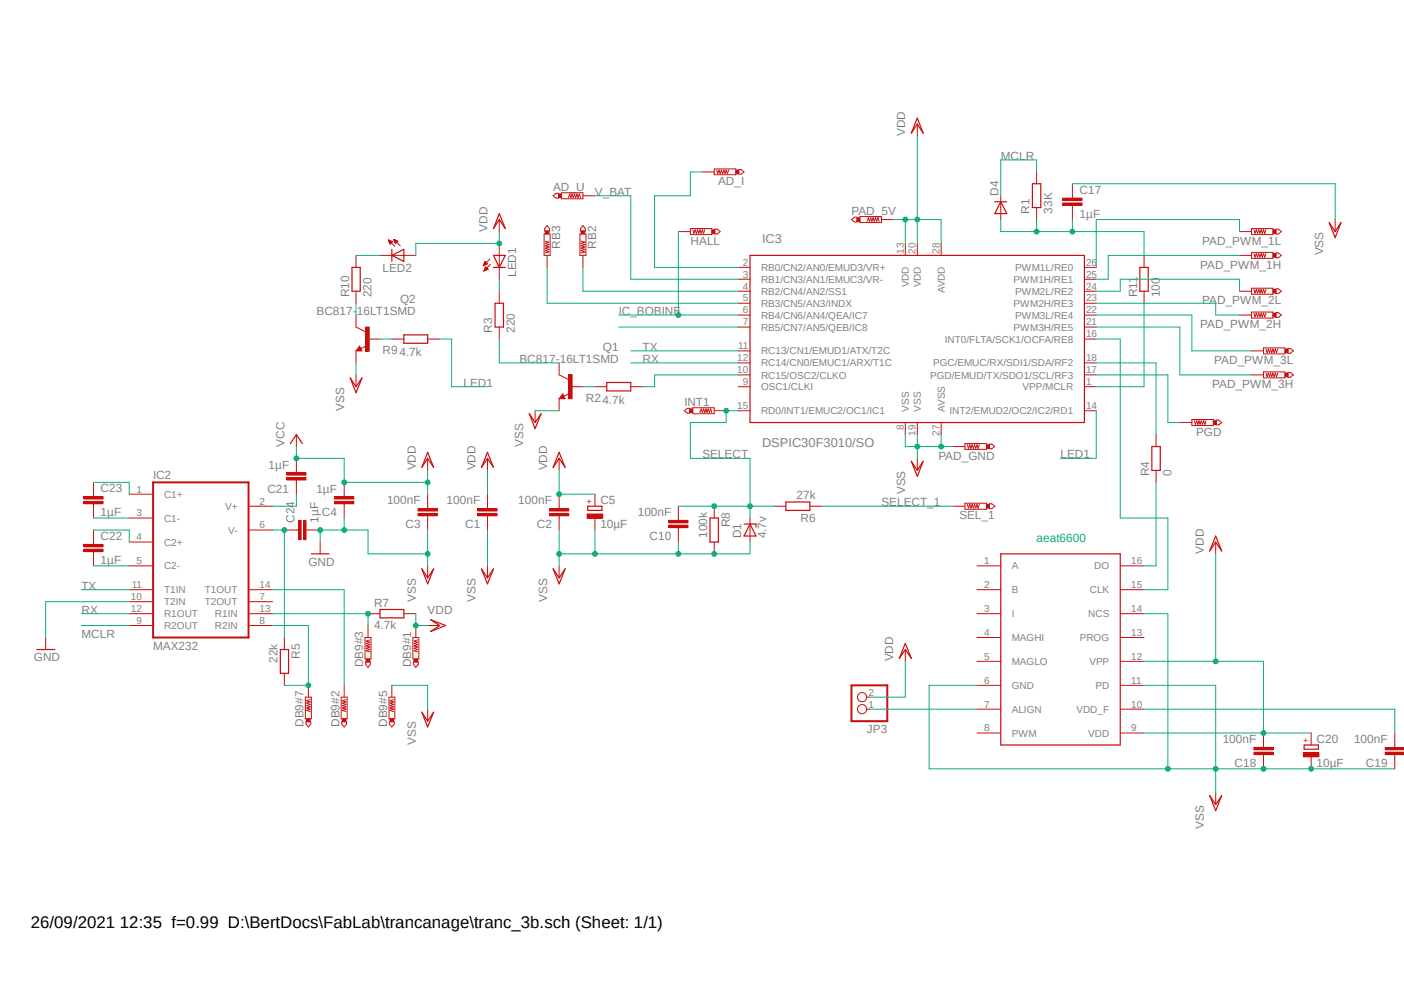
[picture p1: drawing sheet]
<svg xmlns="http://www.w3.org/2000/svg" width="297mm" height="210mm" viewBox="0 0 297 210" stroke-linecap="round" stroke-linejoin="round" font-family="sans-serif">
<path d="M6.5 22.8l290.6 153.1M297.1 22.9l-290.6 153" fill="none" stroke="#fff" stroke-width=".21"/>
<path d="M90.5 95.7l1.2 3.1-1.2-1.9-1.3 1.9zM89.2 120.3l1.3 1.9 1.2-1.9-1.2 3.2z" fill="none" stroke="#c90d0c" stroke-width=".25"/>
<path d="M90.5 96.9v2.6M90.5 107.1v.5M90.5 109.1v.5M90.5 119.7v2.5" fill="none" stroke="#c90d0c" stroke-width=".21"/>
<path d="M88.4 107.6h4.1v.5h-4.1z" fill-rule="evenodd" fill="#c90d0c"/>
<path d="M88.4 107.6h4.1v.5h-4.1z" fill="none" stroke="#c90d0c" stroke-width=".21"/>
<path d="M88.4 108.6h4.1v.5h-4.1z" fill-rule="evenodd" fill="#c90d0c"/>
<g fill="none" stroke="#c90d0c" stroke-width=".21">
<path d="M219.3 36.4v2.5M102.2 56.1h.1M102.3 56h.2M102.3 56h.4M102.4 55.9h.5M102.4 57.3h.1M102.4 55.8h.7M102.4 57.2h.2M102.4 55.7h.6M102.4 55.6h.6M102.4 57.1h.4M102.5 55.5h.3"/>
<path d="M102.5 57h.5M102.5 55.5h.2M102.5 56.9h.7M102.6 55.3h.1M102.6 56.8h.5M102.6 56.7h.4M102.7 56.6h.2M102.7 56.5h.1M103.1 55.8l-.5-.5-.4 .9M103.1 55.8l-.9 .4M103.3 56.9l-.6-.5-.3 .9M103.3 56.9l-.9 .4"/>
<path d="M103.6 54.8l-1.4 1.4M103.8 55.9l-1.4 1.4M105.6 51.5v7.6M219.3 43.9v2.5M282.4 46.4v2.6M105.6 61.6v2.5M105.6 69.2v2.5M103.1 96.9v2.6M113.2 86.9v2.5M88.4 108.6h4.1v.5h-4.1zM90.5 104.5v2.6M90.5 109.6v2.5"/>
<path d="M103.1 107.1v.5M103.1 109.1v.5M103.1 119.7v2.5"/>
</g>
<path d="M218.4 38.9h1.8v5h-1.8zM104.4 54h2.5l-1.3 2.6zM104.4 56.6h2.5M281.2 47.1l1.2 1.9 1.3-1.9-1.3 3.1zM104.7 64.1h1.8v5.1h-1.8zM103.1 95.7l1.3 3.1-1.3-1.9-1.2 1.9zM112 87.5l1.2 1.9 1.3-1.9-1.3 3.1zM101.9 120.3l1.2 1.9 1.3-1.9-1.3 3.2z" fill="none" stroke="#c90d0c" stroke-width=".25"/>
<path d="M101.1 107.6h4.1v.5h-4.1z" fill-rule="evenodd" fill="#c90d0c"/>
<path d="M101.1 107.6h4.1v.5h-4.1z" fill="none" stroke="#c90d0c" stroke-width=".21"/>
<path d="M101.1 108.6h4.1v.5h-4.1z" fill-rule="evenodd" fill="#c90d0c"/>
<path d="M118.3 96.9v2.6M101.1 108.6h4.1v.5h-4.1zM103.1 104.5v2.6M103.1 109.6v2.5M118.3 107.1v.5M118.3 109.1v.5M118.3 119.7v2.5" fill="none" stroke="#c90d0c" stroke-width=".21"/>
<path d="M118.3 95.7l1.2 3.1-1.2-1.9-1.3 1.9zM117 120.3l1.3 1.9 1.2-1.9-1.2 3.2z" fill="none" stroke="#c90d0c" stroke-width=".25"/>
<path d="M116.2 107.6h4.1v.5h-4.1z" fill-rule="evenodd" fill="#c90d0c"/>
<path d="M116.2 107.6h4.1v.5h-4.1z" fill="none" stroke="#c90d0c" stroke-width=".21"/>
<path d="M116.2 108.6h4.1v.5h-4.1z" fill-rule="evenodd" fill="#c90d0c"/>
<path d="M116.2 108.6h4.1v.5h-4.1zM118.3 104.5v2.6M118.3 109.6v2.5M143.5 109.6v.5M143.5 111.6v.5M151.1 107.1v2.5M151.1 114.6v2.5M163.7 107.1h2.5M171.3 107.1h2.5" fill="none" stroke="#c90d0c" stroke-width=".21"/>
<path d="M150.2 109.6h1.8v5h-1.8zM166.2 106.2h5.1v1.7h-5.1z" fill="none" stroke="#c90d0c" stroke-width=".25"/>
<path d="M141.5 110.1h4v.5h-4z" fill-rule="evenodd" fill="#c90d0c"/>
<path d="M141.5 110.1h4v.5h-4z" fill="none" stroke="#c90d0c" stroke-width=".21"/>
<path d="M141.5 111.1h4v.5h-4z" fill-rule="evenodd" fill="#c90d0c"/>
<g fill="none" stroke="#c90d0c" stroke-width=".21">
<path d="M194.1 26.2v2.6M156.2 56.6h2.5M156.2 59.1h2.5M191.5 51.5v2.5M194.1 51.5v2.5M199.1 51.5v2.5M211.7 41.4v5M226.9 41.4v.5M226.9 43.4v.5M229.4 56.6h2.5M229.4 59.1h2.5M156.2 61.6h2.5"/>
<path d="M156.2 64.1h2.5M156.2 66.6h2.5M156.2 69.2h2.5M156.2 74.2h2.5M156.2 76.8h2.5M156.2 79.3h2.5M229.4 61.6h2.5M229.4 64.1h2.5M229.4 66.6h2.5M229.4 69.2h2.5M229.4 76.8h2.5M229.4 79.3h2.5"/>
<path d="M229.4 71.7h2.5M156.2 81.8h2.5M156.2 86.9h2.5M191.5 89.4v2.5M194.1 89.4v2.5M194.1 96.9v2.6M199.1 89.4v2.5M229.4 81.8h2.5M229.4 86.9h2.5M27.3 104.5h5.1M27.3 109.6h5.1M27.3 114.6h5.1"/>
<path d="M27.3 119.7h5.1M52.6 107.1h5.1M52.6 112.1h5.1M141.5 111.1h4v.5h-4zM143.5 107.1v2.5M143.5 112.1v2.5M206.7 119.7h5M237 119.7h5M27.3 124.7h5.1M27.3 127.3h5.1M27.3 129.8h5.1M27.3 132.3h5.1"/>
<path d="M52.6 124.7h5.1M52.6 127.3h5.1M52.6 129.8h5.1M52.6 132.3h5.1M206.7 124.7h5M206.7 129.8h5M206.7 134.8h5M206.7 139.9h5M237 124.7h5M237 129.8h5M237 134.8h5M237 139.9h5"/>
<path d="M206.7 150h5M206.7 144.9h5M206.7 155h5M237 150h5M237 144.9h5M237 155h5"/>
</g>
<path d="M194.1 25l1.2 3.2-1.2-2-1.3 2zM158.7 54h70.7v35.4h-70.7zM210.4 42.7h2.6M211.7 42.7l1.3 2.5h-2.6zM192.8 97.6l1.3 1.9 1.2-1.9-1.2 3.2zM211.7 117.1h25.3v40.5h-25.3z" fill="none" stroke="#c90d0c" stroke-width=".25"/>
<path d="M32.4 102h20.2v32.8h-20.2z" fill="none" stroke="#c90d0c" stroke-width=".42"/>
<path d="M224.8 42.9h4.1v.5h-4.1z" fill-rule="evenodd" fill="#c90d0c"/>
<path d="M224.8 42.9h4.1v.5h-4.1z" fill="none" stroke="#c90d0c" stroke-width=".21"/>
<path d="M224.8 41.9h4.1v.5h-4.1z" fill-rule="evenodd" fill="#c90d0c"/>
<path d="M226.9 38.9v2.5M224.8 41.9h4.1v.5h-4.1zM226.9 43.9v2.5M242 54v2.6M242 61.6v2.5M267.3 157.6v.5M267.3 159.6v.5" fill="none" stroke="#c90d0c" stroke-width=".21"/>
<path d="M241.1 56.6h1.8v5h-1.8z" fill="none" stroke="#c90d0c" stroke-width=".25"/>
<path d="M265.3 158.1h4v.5h-4z" fill-rule="evenodd" fill="#c90d0c"/>
<path d="M265.3 158.1h4v.5h-4z" fill="none" stroke="#c90d0c" stroke-width=".21"/>
<path d="M265.3 159.1h4v.5h-4z" fill-rule="evenodd" fill="#c90d0c"/>
<path d="M265.3 159.1h4v.5h-4zM267.3 155v2.6M295.1 157.6v.5M295.1 159.6v.5M267.3 160.1v2.5" fill="none" stroke="#c90d0c" stroke-width=".21"/>
<path d="M293 158.1h4.1v.5h-4.1z" fill-rule="evenodd" fill="#c90d0c"/>
<path d="M297.1 158.1h-4.1v.5h4.1" fill="none" stroke="#c90d0c" stroke-width=".21"/>
<path d="M293 159.1h4.1v.5h-4.1z" fill-rule="evenodd" fill="#c90d0c"/>
<path d="M295.1 155v2.6M297.1 159.1h-4.1v.5h4.1M295.1 160.1v2.5" fill="none" stroke="#c90d0c" stroke-width=".21"/>
<path d="M275.9 157.6h3v.9h-3z" fill="none" stroke="#c90d0c" stroke-width=".25"/>
<path d="M275.7 159.2h3.3v.9h-3.3z" fill-rule="evenodd" fill="#c90d0c"/>
<g fill="none" stroke="#c90d0c" stroke-width=".21">
<path d="M62.7 99.5v.5M62.7 101.5v.5M257.2 114.6v2.5M191.5 137.4v2.5M183.4 150h.5M183.4 147.4h.5M275.7 159.2h3.3v.9h-3.3zM277.4 155v2.6M257.2 167.7v2.5M277.4 160.1v2.5"/>
<circle cx="182.4" cy="150" r=".98"/>
<circle cx="182.4" cy="147.4" r=".98"/>
</g>
<path d="M257.2 113.4l1.2 3.1-1.2-1.9-1.3 1.9zM191.5 136.1l1.3 3.1-1.3-1.8-1.3 1.8zM255.9 168.3l1.3 1.9 1.2-1.9-1.2 3.1z" fill="none" stroke="#c90d0c" stroke-width=".25"/>
<path d="M180.1 144.9h7.6v7.6h-7.6z" fill="none" stroke="#c90d0c" stroke-width=".42"/>
<path d="M60.7 100h4v.5h-4z" fill-rule="evenodd" fill="#c90d0c"/>
<path d="M60.7 100h4v.5h-4z" fill="none" stroke="#c90d0c" stroke-width=".21"/>
<path d="M60.7 101h4v.5h-4z" fill-rule="evenodd" fill="#c90d0c"/>
<path d="M62.7 96.9v2.6M19.8 114.6v.5M19.8 116.7v.4M60.7 101h4v.5h-4zM62.7 102v2.5" fill="none" stroke="#c90d0c" stroke-width=".21"/>
<path d="M17.7 116.2h4.1v.5h-4.1z" fill-rule="evenodd" fill="#c90d0c"/>
<path d="M17.7 116.2h4.1v.5h-4.1z" fill="none" stroke="#c90d0c" stroke-width=".21"/>
<path d="M17.7 115.1h4.1v.6h-4.1z" fill-rule="evenodd" fill="#c90d0c"/>
<path d="M17.7 115.1h4.1v.6h-4.1zM19.8 104.5v.5M19.8 106.6v.5M19.8 112.1v2.5M19.8 117.1v2.6" fill="none" stroke="#c90d0c" stroke-width=".21"/>
<path d="M17.7 106h4.1v.6h-4.1z" fill-rule="evenodd" fill="#c90d0c"/>
<path d="M17.7 106h4.1v.6h-4.1z" fill="none" stroke="#c90d0c" stroke-width=".21"/>
<path d="M17.7 105h4.1v.5h-4.1z" fill-rule="evenodd" fill="#c90d0c"/>
<path d="M17.7 105h4.1v.5h-4.1zM19.8 102v2.5M19.8 107.1v2.5M62.7 112.1h.5M64.7 112.1h.5" fill="none" stroke="#c90d0c" stroke-width=".21"/>
<path d="M64.2 110.1h.5v4h-.5z" fill-rule="evenodd" fill="#c90d0c"/>
<path d="M64.2 110.1h.5v4h-.5z" fill="none" stroke="#c90d0c" stroke-width=".21"/>
<path d="M63.2 110.1h.5v4h-.5z" fill-rule="evenodd" fill="#c90d0c"/>
<path d="M62.7 91.9v2.5M60.2 112.1h2.5M63.2 110.1h.5v4h-.5zM65.2 112.1h2.5M67.7 114.6v2.5M77.2 134.8h1.3v4.6h-1.3zM77.3 140h1.1v.5l-.5 .6-.6-.6zM78.2 135.3l-.7 .3 .7 .2-.7 .3 .7 .3-.7 .2 .7 .3-.7 .2 .7 .3-.7 .2 .7 .3" fill="none" stroke="#c90d0c" stroke-width=".21"/>
<path d="M61.4 93.8l1.3-1.9 1.3 1.9M65.9 117.1h3.7" fill="none" stroke="#c90d0c" stroke-width=".25"/>
<path d="M77.5 139.4h.7v.6h-.7z" fill-rule="evenodd" fill="#c90d0c"/>
<path d="M77.5 139.4h.7v.6h-.7zM77.9 132.3v2.5M72.2 147.4h1.2v4.6h-1.2zM72.3 152.7h1v.5l-.5 .6-.5-.6zM73.2 148l-.8 .2 .8 .3-.8 .2 .8 .3-.8 .2 .8 .3-.8 .2 .8 .3-.8 .2 .8 .3" fill="none" stroke="#c90d0c" stroke-width=".21"/>
<path d="M72.4 152h.8v.6h-.8z" fill-rule="evenodd" fill="#c90d0c"/>
<path d="M72.4 152h.8v.6h-.8zM72.8 144.9v2.5M82.3 147.4h1.2v4.6h-1.2zM82.4 152.7h1v.5l-.5 .6-.5-.6zM83.3 148l-.8 .2 .8 .3-.8 .2 .8 .3-.8 .2 .8 .3-.8 .2 .8 .3-.8 .2 .8 .3" fill="none" stroke="#c90d0c" stroke-width=".21"/>
<path d="M82.5 152h.8v.6h-.8z" fill-rule="evenodd" fill="#c90d0c"/>
<path d="M64.6 147.4h1.3v4.6h-1.3zM64.7 152.7h1v.5l-.5 .6-.5-.6zM65.6 148l-.7 .2 .7 .3-.7 .2 .7 .3-.7 .2 .7 .3-.7 .2 .7 .3-.7 .2 .7 .3M82.5 152h.8v.6h-.8zM82.9 144.9v2.5" fill="none" stroke="#c90d0c" stroke-width=".21"/>
<path d="M64.9 152h.7v.6h-.7z" fill-rule="evenodd" fill="#c90d0c"/>
<path d="M87.3 134.8h1.3v4.6h-1.3zM87.5 140h1v.5l-.5 .6-.5-.6zM88.3 135.3l-.7 .3 .7 .2-.7 .3 .7 .3-.7 .2 .7 .3-.7 .2 .7 .3-.7 .2 .7 .3M64.9 152h.7v.6h-.7zM65.2 144.9v2.5" fill="none" stroke="#c90d0c" stroke-width=".21"/>
<path d="M87.6 139.4h.7v.6h-.7z" fill-rule="evenodd" fill="#c90d0c"/>
<path d="M151.1 35.7h4.6v1.3h-4.6zM151.6 36l.2 .7 .3-.7 .3 .7 .2-.7 .3 .7 .2-.7 .3 .7 .2-.7 .3 .7 .2-.7M156.3 35.9h.5l.6 .5-.6 .4h-.5zM87.6 139.4h.7v.6h-.7zM88 132.3v2.5M90.5 132.3h2.5M90.5 150v2.5" fill="none" stroke="#c90d0c" stroke-width=".21"/>
<path d="M91.1 131.1l3.2 1.2-3.2 1.3 1.9-1.3zM89.2 150.6l1.3 1.9 1.2-1.9-1.2 3.2z" fill="none" stroke="#c90d0c" stroke-width=".25"/>
<path d="M155.7 36h.6v.7h-.6z" fill-rule="evenodd" fill="#c90d0c"/>
<path d="M148.6 36.4h2.5M155.7 36h.6v.7h-.6zM117 41.4l.6-.5h.6v1h-.6zM118.8 40.8h4.5v1.2h-4.5zM120.3 41.8l.2-.8 .3 .8 .2-.8 .3 .8 .2-.8 .3 .8 .2-.8 .3 .8 .3-.8 .2 .8" fill="none" stroke="#c90d0c" stroke-width=".21"/>
<path d="M118.2 41h.5v.8h-.5z" fill-rule="evenodd" fill="#c90d0c"/>
<path d="M118.2 41h.5v.8h-.5zM123.3 41.4h2.6M204.1 106.4h4.6v1.3h-4.6zM204.6 106.7l.3 .7 .2-.7 .3 .7 .3-.7 .2 .7 .3-.7 .2 .7 .3-.7 .2 .7 .3-.7M209.3 106.6h.5l.6 .5-.6 .5h-.5z" fill="none" stroke="#c90d0c" stroke-width=".21"/>
<path d="M208.7 106.7h.6v.7h-.6z" fill-rule="evenodd" fill="#c90d0c"/>
<path d="M146 48.3h4.6v1.3h-4.6zM146.6 48.6l.2 .8 .3-.8 .2 .8 .3-.8 .2 .8 .3-.8 .2 .8 .3-.8 .2 .8 .3-.8M151.2 48.5h.5l.7 .5-.7 .5h-.5zM201.6 107.1h2.5M208.7 106.7h.6v.7h-.6z" fill="none" stroke="#c90d0c" stroke-width=".21"/>
<path d="M150.6 48.6h.6v.8h-.6z" fill-rule="evenodd" fill="#c90d0c"/>
<path d="M143.5 49h2.5M150.6 48.6h.6v.8h-.6zM204.1 93.8h4.6v1.2h-4.6zM204.6 94.1l.3 .7 .2-.7 .3 .7 .3-.7 .2 .7 .3-.7 .2 .7 .3-.7 .2 .7 .3-.7M209.3 93.9h.5l.6 .5-.6 .5h-.5z" fill="none" stroke="#c90d0c" stroke-width=".21"/>
<path d="M208.7 94.1h.6v.7h-.6z" fill-rule="evenodd" fill="#c90d0c"/>
<path d="M180.1 46.4l.7-.5h.5v1h-.5zM181.9 45.8h4.6v1.3h-4.6zM183.4 46.8l.3-.7 .2 .7 .3-.7 .2 .7 .3-.7 .3 .7 .2-.7 .3 .7 .2-.7 .3 .7M201.6 94.4h2.5M208.7 94.1h.6v.7h-.6z" fill="none" stroke="#c90d0c" stroke-width=".21"/>
<path d="M181.3 46.1h.6v.7h-.6z" fill-rule="evenodd" fill="#c90d0c"/>
<path d="M181.3 46.1h.6v.7h-.6zM186.5 46.4h2.5M264.8 66h4.5v1.3h-4.5zM265.3 66.3l.2 .7 .3-.7 .2 .7 .3-.7 .2 .7 .3-.7 .2 .7 .3-.7 .2 .7 .3-.7M269.9 66.1h.5l.7 .5-.7 .5h-.5z" fill="none" stroke="#c90d0c" stroke-width=".21"/>
<path d="M269.3 66.3h.6v.7h-.6z" fill-rule="evenodd" fill="#c90d0c"/>
<path d="M264.8 53.4h4.5v1.3h-4.5zM265.3 53.6l.2 .8 .3-.8 .2 .8 .3-.8 .2 .8 .3-.8 .2 .8 .3-.8 .2 .8 .3-.8M269.9 53.5h.5l.7 .5-.7 .5h-.5zM262.2 66.6h2.6M269.3 66.3h.6v.7h-.6z" fill="none" stroke="#c90d0c" stroke-width=".21"/>
<path d="M269.3 53.6h.6v.8h-.6z" fill-rule="evenodd" fill="#c90d0c"/>
<path d="M262.2 54h2.6M269.3 53.6h.6v.8h-.6zM72.8 104.5v.5M72.8 106.6v.5M158.7 109.6v5M9.7 134.8v2.6" fill="none" stroke="#c90d0c" stroke-width=".21"/>
<path d="M157.4 110.8h2.5v.7M158.7 110.8l1.2 2.6h-2.5zM7.8 137.4h3.8" fill="none" stroke="#c90d0c" stroke-width=".25"/>
<path d="M70.8 105h4v.5h-4z" fill-rule="evenodd" fill="#c90d0c"/>
<path d="M70.8 105h4v.5h-4z" fill="none" stroke="#c90d0c" stroke-width=".21"/>
<path d="M70.8 106h4v.6h-4z" fill-rule="evenodd" fill="#c90d0c"/>
<path d="M118.3 79.3l2 1M119 83.3l.5 1h-1.2zM120.5 83.2l-1.2 .6M70.8 106h4v.6h-4zM72.8 102v2.5M72.8 107.1v2.5M60.2 134.8v2.6M77.9 129.8h2.5M85.4 129.8h2.6M60.2 142.4v2.5" fill="none" stroke="#c90d0c" stroke-width=".21"/>
<path d="M119 83.8l-.1 .3h.4l-.3-.5-.5 .6h.8M59.3 137.4h1.7v5h-1.7zM80.4 128.9h5v1.8h-5z" fill="none" stroke="#c90d0c" stroke-width=".25"/>
<path d="M120.3 79.2h.7v5.1h-.7z" fill-rule="evenodd" fill="#c90d0c"/>
<path d="M105.6 46.4v2.6M118.3 76.8v2.5M120.3 79.2h.7v5.1h-.7zM118.3 84.3v2.6M120.8 81.8h2.5M125.9 81.8h2.5M133.4 81.8h2.5M244.6 91.9v2.5M244.6 99.5v2.5" fill="none" stroke="#c90d0c" stroke-width=".21"/>
<path d="M105.6 45.2l1.3 3.1-1.3-1.9-1.2 1.9zM128.4 80.9h5v1.8h-5zM243.7 94.4h1.7v5.1h-1.7zM124.3 107.1h3v.8h-3z" fill="none" stroke="#c90d0c" stroke-width=".25"/>
<path d="M124.2 108.7h3.3v.9h-3.3z" fill-rule="evenodd" fill="#c90d0c"/>
<path d="M267.3 78.7h4.5v1.2h-4.5zM267.8 78.9l.3 .8 .2-.8 .3 .8 .2-.8 .2 .8 .3-.8 .2 .8 .3-.8 .2 .8 .3-.8M272.5 78.8h.5l.6 .5-.6 .5h-.5zM124.2 108.7h3.3v.9h-3.3zM125.9 104.5v2.6M125.9 109.6v2.5" fill="none" stroke="#c90d0c" stroke-width=".21"/>
<path d="M271.9 78.9h.6v.8h-.6z" fill-rule="evenodd" fill="#c90d0c"/>
<path d="M264.8 48.3h4.5v1.3h-4.5zM265.3 48.6l.2 .8 .3-.8 .2 .8 .3-.8 .2 .8 .3-.8 .2 .8 .3-.8 .2 .8 .3-.8M269.9 48.5h.5l.7 .5-.7 .5h-.5zM264.8 79.3h2.5M271.9 78.9h.6v.8h-.6z" fill="none" stroke="#c90d0c" stroke-width=".21"/>
<path d="M269.3 48.6h.6v.8h-.6z" fill-rule="evenodd" fill="#c90d0c"/>
<path d="M262.2 49h2.6M269.3 48.6h.6v.8h-.6zM264.8 61h4.5v1.2h-4.5zM265.3 61.2l.2 .8 .3-.8 .2 .8 .3-.8 .2 .8 .3-.8 .2 .8 .3-.8 .2 .8 .3-.8M269.9 61.1h.5l.7 .5-.7 .5h-.5z" fill="none" stroke="#c90d0c" stroke-width=".21"/>
<path d="M269.3 61.2h.6v.8h-.6z" fill-rule="evenodd" fill="#c90d0c"/>
<path d="M262.2 61.6h2.6M267.3 73.6h4.5v1.2h-4.5zM267.8 73.8l.3 .8 .2-.8 .3 .8 .2-.8 .2 .8 .3-.8 .2 .8 .3-.8 .2 .8 .3-.8M269.3 61.2h.6v.8h-.6zM272.5 73.7h.5l.6 .5-.6 .5h-.5z" fill="none" stroke="#c90d0c" stroke-width=".21"/>
<path d="M271.9 73.8h.6v.8h-.6z" fill-rule="evenodd" fill="#c90d0c"/>
<path d="M264.8 74.2h2.5M271.9 73.8h.6v.8h-.6zM252.1 88.7h4.6v1.3h-4.6zM252.6 89l.3 .7 .3-.7 .2 .7 .3-.7 .2 .7 .2-.7 .3 .7 .2-.7 .3 .7 .2-.7M257.3 88.9h.5l.6 .5-.6 .5h-.5z" fill="none" stroke="#c90d0c" stroke-width=".21"/>
<path d="M256.7 89h.6v.7h-.6z" fill-rule="evenodd" fill="#c90d0c"/>
<path d="M144.8 86.9l.6-.5h.5v1h-.5zM146.6 86.2h4.5v1.3h-4.5zM148.1 87.2l.2-.7 .3 .7 .2-.7 .3 .7 .3-.7 .2 .7 .2-.7 .3 .7 .2-.7 .3 .7M249.6 89.4h2.5M256.7 89h.6v.7h-.6z" fill="none" stroke="#c90d0c" stroke-width=".21"/>
<path d="M145.9 86.5h.6v.7h-.6z" fill-rule="evenodd" fill="#c90d0c"/>
<path d="M115.1 49.5h1.3v4.5h-1.3zM115.4 51l.7 .2-.7 .3 .7 .2-.7 .3 .7 .2-.7 .3 .7 .2-.7 .3 .7 .3-.7 .2M115.7 47.7l.5 .6v.6h-1v-.6zM145.9 86.5h.6v.7h-.6zM151.1 86.9h2.5" fill="none" stroke="#c90d0c" stroke-width=".21"/>
<path d="M115.4 48.9h.7v.5h-.7z" fill-rule="evenodd" fill="#c90d0c"/>
<path d="M115.4 48.9h.7v.5h-.7zM115.7 54v2.6M122.7 49.5h1.3v4.5h-1.3zM122.9 51l.8 .2-.8 .3 .8 .2-.8 .3 .8 .2-.8 .3 .8 .2-.8 .3 .8 .3-.8 .2M123.3 47.7l.5 .6v.6h-1v-.6z" fill="none" stroke="#c90d0c" stroke-width=".21"/>
<path d="M122.9 48.9h.8v.5h-.8z" fill-rule="evenodd" fill="#c90d0c"/>
<path d="M122.9 48.9h.8v.5h-.8zM123.3 54v2.6M75.3 69.2l2 1M76.1 73.2l.5 1h-1.3zM77.6 73.1l-1.3 .6M82.9 71.7h2.5M90.5 71.7h2.5" fill="none" stroke="#c90d0c" stroke-width=".21"/>
<path d="M76.1 73.7l-.2 .3h.4l-.2-.6-.5 .7h.7M85.4 70.8h5.1v1.8h-5.1z" fill="none" stroke="#c90d0c" stroke-width=".25"/>
<path d="M77.3 69.2h.8v5.1h-.8z" fill-rule="evenodd" fill="#c90d0c"/>
<g fill="none" stroke="#c90d0c" stroke-width=".21">
<path d="M75.3 54v2.6M80.4 54h7.6M82.2 50.8l1.3 1.3M82.2 50.8h.1M82.2 50.8l.8 .3-.5 .5zM82.2 50.8h.2M82.3 51h.3M82.3 51.1h.7M82.3 51.1h.5M82.3 51.2h.6M82.4 51.3h.4M82.4 51.4h.4"/>
<path d="M82.5 51.5h.2M82.5 51.6h.1M83.3 50.6l1.4 1.4M83.3 50.6l.9 .4M83.3 50.6l.4 .9M83.3 50.7h.1M83.4 50.8h.3M83.4 50.8h.5M83.4 51h.7M83.5 51.1h.6M83.5 51.2h.4M83.5 51.1h.5"/>
<path d="M83.6 51.3h.3M83.6 51.4h.2M83.7 51.5h.1M84.2 51l-.5 .5M75.3 61.6v2.5M75.3 66.6v2.6M75.3 74.2v2.6M75.3 79.3v2.5M77.3 69.2h.8v5.1h-.8zM77.9 71.7h2.5"/>
</g>
<path d="M74.5 56.6h1.7v5h-1.7zM82.9 54l2.5-1.3v2.6zM82.9 52.7v2.6M74.1 79.9l1.2 1.9 1.3-1.9-1.3 3.2z" fill="none" stroke="#c90d0c" stroke-width=".25"/>
<path d="M105.6 59.1v2.5M103.1 99.5v5M118.3 99.5v5h7.6" fill="none" stroke="#0dab76" stroke-width=".21"/>
<circle cx="118.3" cy="104.5" r=".51" fill="#0dab76"/>
<g fill="none" stroke="#0dab76" stroke-width=".21">
<path d="M194.1 28.8v22.7M194.1 46.4h5v5.1"/>
<circle cx="118.3" cy="104.5" r=".51"/>
</g>
<circle cx="194.1" cy="46.4" r=".51" fill="#0dab76"/>
<g fill="none" stroke="#0dab76" stroke-width=".21">
<path d="M189 46.4h5.1M191.5 46.4v5.1"/>
<circle cx="194.1" cy="46.4" r=".51"/>
</g>
<circle cx="191.5" cy="46.4" r=".51" fill="#0dab76"/>
<g fill="none" stroke="#0dab76" stroke-width=".21">
<path d="M257.2 117.1v22.8h-15.2M242 155h35.4"/>
<circle cx="191.5" cy="46.4" r=".51"/>
</g>
<circle cx="267.3" cy="155" r=".51" fill="#0dab76"/>
<g fill="none" stroke="#0dab76" stroke-width=".21">
<path d="M257.2 139.9h10.1v15.1"/>
<circle cx="267.3" cy="155" r=".51"/>
</g>
<circle cx="257.2" cy="139.9" r=".51" fill="#0dab76"/>
<g fill="none" stroke="#0dab76" stroke-width=".21">
<path d="M62.7 94.4v2.5h10.1v5.1M90.5 99.5v5M191.5 139.9v7.5h-7.6"/>
<circle cx="257.2" cy="139.9" r=".51"/>
</g>
<circle cx="62.7" cy="96.9" r=".51" fill="#0dab76"/>
<g fill="none" stroke="#0dab76" stroke-width=".21">
<path d="M72.8 102h17.7"/>
<circle cx="62.7" cy="96.9" r=".51"/>
</g>
<circle cx="90.5" cy="102" r=".51" fill="#0dab76"/>
<circle cx="90.5" cy="102" r=".51" fill="none" stroke="#0dab76" stroke-width=".21"/>
<circle cx="72.8" cy="102" r=".51" fill="#0dab76"/>
<g fill="none" stroke="#0dab76" stroke-width=".21">
<path d="M88 129.8v2.5h2.5"/>
<circle cx="72.8" cy="102" r=".51"/>
</g>
<circle cx="88" cy="132.3" r=".51" fill="#0dab76"/>
<g fill="none" stroke="#0dab76" stroke-width=".21">
<path d="M105.6 49v2.5h-17.6v2.5"/>
<circle cx="88" cy="132.3" r=".51"/>
</g>
<circle cx="105.6" cy="51.5" r=".51" fill="#0dab76"/>
<g fill="none" stroke="#0dab76" stroke-width=".21">
<path d="M226.9 38.9h55.5v7.5M103.1 112.1v7.6M118.3 112.1v7.6M143.5 114.6v2.5h-25.2"/>
<circle cx="105.6" cy="51.5" r=".51"/>
</g>
<circle cx="118.3" cy="117.1" r=".51" fill="#0dab76"/>
<g fill="none" stroke="#0dab76" stroke-width=".21">
<path d="M143.5 117.1h7.6"/>
<circle cx="118.3" cy="117.1" r=".51"/>
</g>
<circle cx="143.5" cy="117.1" r=".51" fill="#0dab76"/>
<g fill="none" stroke="#0dab76" stroke-width=".21">
<path d="M158.7 114.6v2.5h-7.6"/>
<circle cx="143.5" cy="117.1" r=".51"/>
</g>
<circle cx="151.1" cy="117.1" r=".51" fill="#0dab76"/>
<g fill="none" stroke="#0dab76" stroke-width=".21">
<path d="M125.9 112.1v5"/>
<circle cx="151.1" cy="117.1" r=".51"/>
</g>
<circle cx="125.9" cy="117.1" r=".51" fill="#0dab76"/>
<g fill="none" stroke="#0dab76" stroke-width=".21">
<path d="M191.5 91.9v2.5h7.6v-2.5M194.1 94.4v2.5"/>
<circle cx="125.9" cy="117.1" r=".51"/>
</g>
<circle cx="194.1" cy="94.4" r=".51" fill="#0dab76"/>
<g fill="none" stroke="#0dab76" stroke-width=".21">
<path d="M194.1 91.9v2.5M199.1 94.4h2.5"/>
<circle cx="194.1" cy="94.4" r=".51"/>
</g>
<circle cx="199.1" cy="94.4" r=".51" fill="#0dab76"/>
<g fill="none" stroke="#0dab76" stroke-width=".21">
<path d="M206.7 144.9h-10.1v17.7h60.6v5.1M267.3 162.6h27.8"/>
<circle cx="199.1" cy="94.4" r=".51"/>
</g>
<circle cx="277.4" cy="162.6" r=".51" fill="#0dab76"/>
<g fill="none" stroke="#0dab76" stroke-width=".21">
<path d="M257.2 162.6h10.1"/>
<circle cx="277.4" cy="162.6" r=".51"/>
</g>
<circle cx="267.3" cy="162.6" r=".51" fill="#0dab76"/>
<circle cx="267.3" cy="162.6" r=".51" fill="none" stroke="#0dab76" stroke-width=".21"/>
<circle cx="257.2" cy="162.6" r=".51" fill="#0dab76"/>
<g fill="none" stroke="#0dab76" stroke-width=".21">
<path d="M242 129.8h5.1v32.8M242 144.9h15.2v17.7"/>
<circle cx="257.2" cy="162.6" r=".51"/>
</g>
<circle cx="247.1" cy="162.6" r=".51" fill="#0dab76"/>
<g fill="none" stroke="#0dab76" stroke-width=".21">
<path d="M67.7 114.6v-2.5h10.2v5"/>
<circle cx="247.1" cy="162.6" r=".51"/>
</g>
<circle cx="67.7" cy="112.1" r=".51" fill="#0dab76"/>
<g fill="none" stroke="#0dab76" stroke-width=".21">
<path d="M77.9 117.1h12.6M90.5 112.1v7.6"/>
<circle cx="67.7" cy="112.1" r=".51"/>
</g>
<circle cx="90.5" cy="117.1" r=".51" fill="#0dab76"/>
<g fill="none" stroke="#0dab76" stroke-width=".21">
<path d="M72.8 109.6v2.5"/>
<circle cx="90.5" cy="117.1" r=".51"/>
</g>
<circle cx="72.8" cy="112.1" r=".51" fill="#0dab76"/>
<g fill="none" stroke="#0dab76" stroke-width=".21">
<path d="M211.7 46.4v2.6h30.3M226.9 46.4v2.6M75.3 76.8v2.5M113.2 86.9h5.1M27.3 127.3h-17.6v7.5M82.9 144.9h7.6v5.1"/>
<circle cx="72.8" cy="112.1" r=".51"/>
</g>
<circle cx="226.9" cy="49" r=".51" fill="#0dab76"/>
<g fill="none" stroke="#0dab76" stroke-width=".21">
<path d="M219.3 46.4v2.6M242 49v5"/>
<circle cx="226.9" cy="49" r=".51"/>
</g>
<circle cx="219.3" cy="49" r=".51" fill="#0dab76"/>
<g fill="none" stroke="#0dab76" stroke-width=".21">
<path d="M143.5 49v17.6M130.9 66.6h25.3"/>
<circle cx="219.3" cy="49" r=".51"/>
</g>
<circle cx="143.5" cy="66.6" r=".51" fill="#0dab76"/>
<g fill="none" stroke="#0dab76" stroke-width=".21">
<path d="M133.4 74.2h22.8M133.4 76.8h22.8M146 96.9h12.7M143.5 107.1h20.2M17.2 124.7h10.1M17.2 129.8h10.1"/>
<circle cx="143.5" cy="66.6" r=".51"/>
</g>
<circle cx="151.1" cy="107.1" r=".51" fill="#0dab76"/>
<g fill="none" stroke="#0dab76" stroke-width=".21">
<path d="M158.7 107.1v2.5"/>
<circle cx="151.1" cy="107.1" r=".51"/>
</g>
<circle cx="158.7" cy="107.1" r=".51" fill="#0dab76"/>
<g fill="none" stroke="#0dab76" stroke-width=".21">
<path d="M156.2 86.9h-2.6v2.5h-7.6v7.5M158.7 96.9v10.2"/>
<circle cx="158.7" cy="107.1" r=".51"/>
</g>
<circle cx="153.6" cy="86.9" r=".51" fill="#0dab76"/>
<g fill="none" stroke="#0dab76" stroke-width=".21">
<path d="M148.6 36.4h-2.6v5h-7.5v15.2h17.7M219.3 36.4v-2.6h-7.6v7.6M125.9 41.4h7.5v17.7h22.8M19.8 102h7.5v2.5M19.8 112.1h7.5v2.5M19.8 109.6h7.5M19.8 119.7h7.5M57.7 112.1h2.5v22.7M62.7 104.5v2.6h-5M17.2 132.3h10.1M183.9 150h22.8M242 150h53.1v5"/>
<circle cx="153.6" cy="86.9" r=".51"/>
</g>
<circle cx="60.2" cy="112.1" r=".51" fill="#0dab76"/>
<g fill="none" stroke="#0dab76" stroke-width=".21">
<path d="M57.7 129.8h20.2v2.5"/>
<circle cx="60.2" cy="112.1" r=".51"/>
</g>
<circle cx="77.8" cy="129.8" r=".51" fill="#0dab76"/>
<g fill="none" stroke="#0dab76" stroke-width=".21">
<path d="M57.7 124.7h15.1v20.2M57.7 132.3h7.5v12.6h-5"/>
<circle cx="77.8" cy="129.8" r=".51"/>
</g>
<circle cx="65.2" cy="144.9" r=".51" fill="#0dab76"/>
<g fill="none" stroke="#0dab76" stroke-width=".21">
<path d="M75.3 54h5.1M115.7 56.6v7.5h40.5M123.3 56.6v5h32.9M262.2 54h-27.8v5.1h-2.5M262.2 49v-2.6h-30.3v10.2M75.3 64.1v2.5M80.4 71.7h2.5M93 71.7h2.5v10.1h7.6M105.6 71.7v5.1h12.7M130.9 69.2h25.3M156.2 79.3h-17.7v2.5h-2.6M231.9 71.7h5.1v37.9h10.1v15.1h-5.1"/>
<path d="M231.9 61.6h5.1v-2.5h25.2v2.5M231.9 79.3h15.2v10.1h2.5M231.9 76.8h12.7v15.1M231.9 69.2h17.7v10.1h15.2M231.9 66.6h20.2v7.6h12.7M231.9 64.1h25.3v2.5h5M242 64.1v17.7h-10.1M123.3 81.8h2.6M231.9 86.9v10h-7.6M173.8 107.1h27.8M244.6 102v17.7h-2.6"/>
<circle cx="65.2" cy="144.9" r=".51"/>
</g>
<text font-size="3.6" x="6.5" y="196.3">26/09/2021 12:35 f=0.99 D:\BertDocs\FabLab\trancanage\tranc_3b.sch (Sheet: 1/1)</text>
<g font-size="2.7" fill="#808080">
<text x="161.2" y="51.5">IC3</text>
<text x="161.2" y="94.4">DSPIC30F3010/SO</text>
</g>
<g font-size="2.5" fill="#808080">
<text x="191.5" y="28.8" transform="rotate(-90 191.5 28.8)">VDD</text>
<text x="211.7" y="33.8">MCLR</text>
<text x="117" y="40.4">AD_U</text>
<text x="125.9" y="41.4">V_BAT</text>
<text x="151.9" y="39.1">AD_I</text>
<text x="211.2" y="41.4" transform="rotate(-90 211.2 41.4)">D4</text>
<text x="228.4" y="41">C17</text>
<text x="180.1" y="45.4">PAD_5V</text>
<text x="217.8" y="45.2" transform="rotate(-90 217.8 45.2)">R1</text>
<text x="222.6" y="45.2" transform="rotate(-90 222.6 45.2)">33K</text>
<text x="228.4" y="46.1">1µF</text>
<text x="103.1" y="49" transform="rotate(-90 103.1 49)">VDD</text>
<text x="118.5" y="52.6" transform="rotate(-90 118.5 52.6)">RB3</text>
<text x="126.1" y="52.6" transform="rotate(-90 126.1 52.6)">RB2</text>
<text x="146.1" y="51.8">HALL</text>
<text x="254.3" y="51.8">PAD_PWM_1L</text>
<text x="80.9" y="57.6">LED2</text>
<text x="109.2" y="58.6" transform="rotate(-90 109.2 58.6)">LED1</text>
<text x="253.9" y="56.8">PAD_PWM_1H</text>
<text x="279.9" y="54" transform="rotate(-90 279.9 54)">VSS</text>
<text x="73.8" y="62.9" transform="rotate(-90 73.8 62.9)">R10</text>
<text x="78.6" y="62.9" transform="rotate(-90 78.6 62.9)">220</text>
<text x="84.6" y="64.1">Q2</text>
<text x="240.5" y="62.9" transform="rotate(-90 240.5 62.9)">R11</text>
<text x="245.3" y="62.9" transform="rotate(-90 245.3 62.9)">100</text>
<text x="254.3" y="64.4">PAD_PWM_2L</text>
<text x="67" y="66.6">BC817-16LT1SMD</text>
<text x="104.1" y="70.4" transform="rotate(-90 104.1 70.4)">R3</text>
<text x="108.9" y="70.4" transform="rotate(-90 108.9 70.4)">220</text>
<text x="130.9" y="66.6">IC_BOBINE</text>
<text x="253.9" y="69.4">PAD_PWM_2H</text>
<text x="80.9" y="75">R94.7k</text>
<text x="109.9" y="76.8">BC817-16LT1SMD</text>
<text x="127.6" y="74.2">Q1</text>
<text x="135.9" y="74.2">TX</text>
<text x="135.9" y="76.8">RX</text>
<text x="256.9" y="77">PAD_PWM_3L</text>
<text x="98" y="81.8">LED1</text>
<text x="256.5" y="82.1">PAD_PWM_3H</text>
<text x="72.8" y="86.9" transform="rotate(-90 72.8 86.9)">VSS</text>
<text x="123.9" y="85.1">R24.7k</text>
<text x="144.8" y="85.9">INT1</text>
<text x="60.2" y="94.4" transform="rotate(-90 60.2 94.4)">VCC</text>
<text x="110.7" y="94.4" transform="rotate(-90 110.7 94.4)">VSS</text>
<text x="253" y="92.2">PGD</text>
<text x="32.4" y="101.4">IC2</text>
<text x="56.8" y="99.1">1µF</text>
<text x="88" y="99.5" transform="rotate(-90 88 99.5)">VDD</text>
<text x="100.6" y="99.5" transform="rotate(-90 100.6 99.5)">VDD</text>
<text x="115.7" y="99.5" transform="rotate(-90 115.7 99.5)">VDD</text>
<text x="148.6" y="96.9">SELECT</text>
<text x="198.5" y="97.2">PAD_GND</text>
<text x="224.3" y="96.9">LED1</text>
<text x="243.1" y="100.8" transform="rotate(-90 243.1 100.8)">R4</text>
<text x="247.8" y="100.8" transform="rotate(-90 247.8 100.8)">0</text>
<text x="21.3" y="104.1">C23</text>
<text x="56.6" y="104.2">C21</text>
<text x="66.9" y="104.2">1µF</text>
<text x="81.9" y="106.7">100nF</text>
<text x="94.5" y="106.7">100nF</text>
<text x="109.6" y="106.7">100nF</text>
<text x="127" y="106.6">C5</text>
<text x="168.5" y="105.5">27k</text>
<text x="186.5" y="107.1">SELECT_1</text>
<text x="191.5" y="104.5" transform="rotate(-90 191.5 104.5)">VSS</text>
<text x="21.3" y="109.2">1µF</text>
<text x="62.3" y="110.6" transform="rotate(-90 62.3 110.6)">C24</text>
<text x="67.4" y="110.6" transform="rotate(-90 67.4 110.6)">1µF</text>
<text x="68.1" y="109.2">C4</text>
<text x="85.8" y="111.7">C3</text>
<text x="98.4" y="111.7">C1</text>
<text x="113.5" y="111.7">C2</text>
<text x="127" y="111.6">10µF</text>
<text x="134.9" y="109.2">100nF</text>
<text x="149.6" y="113.8" transform="rotate(-90 149.6 113.8)">100k</text>
<text x="154.4" y="111.6" transform="rotate(-90 154.4 111.6)">R8</text>
<text x="156.8" y="113.9" transform="rotate(-90 156.8 113.9)">D1</text>
<text x="162.1" y="113.9" transform="rotate(-90 162.1 113.9)">4.7v</text>
<text x="169.3" y="110.3">R6</text>
<text x="202.9" y="109.9">SEL_1</text>
<text x="21.3" y="119.3">1µF</text>
<text x="21.3" y="114.3">C22</text>
<text x="65.2" y="119.7">GND</text>
<text x="137.4" y="114.3">C10</text>
<text x="254.6" y="117.1" transform="rotate(-90 254.6 117.1)">VDD</text>
<text x="17.2" y="124.7">TX</text>
<text x="17.2" y="129.8">RX</text>
<text x="79.1" y="128.3">R7</text>
<text x="88" y="127.3" transform="rotate(-90 88 127.3)">VSS</text>
<text x="90.5" y="129.8">VDD</text>
<text x="100.6" y="127.3" transform="rotate(-90 100.6 127.3)">VSS</text>
<text x="115.7" y="127.3" transform="rotate(-90 115.7 127.3)">VSS</text>
<text x="17.2" y="134.8">MCLR</text>
<text x="32.4" y="137.4">MAX232</text>
<text x="79.1" y="133.1">4.7k</text>
<text x="7.2" y="139.9">GND</text>
<text x="58.7" y="140.2" transform="rotate(-90 58.7 140.2)">22k</text>
<text x="63.5" y="139.3" transform="rotate(-90 63.5 139.3)">R5</text>
<text x="76.8" y="141.1" transform="rotate(-90 76.8 141.1)">DB9#3</text>
<text x="87" y="141.1" transform="rotate(-90 87 141.1)">DB9#1</text>
<text x="189" y="139.9" transform="rotate(-90 189 139.9)">VDD</text>
<text x="64.2" y="153.8" transform="rotate(-90 64.2 153.8)">DB9#7</text>
<text x="71.8" y="153.8" transform="rotate(-90 71.8 153.8)">DB9#2</text>
<text x="81.9" y="153.8" transform="rotate(-90 81.9 153.8)">DB9#5</text>
<text x="183.4" y="154.9">JP3</text>
<text x="88" y="157.6" transform="rotate(-90 88 157.6)">VSS</text>
<text x="258.7" y="157.2">100nF</text>
<text x="278.5" y="157.1">C20</text>
<text x="286.4" y="157.2">100nF</text>
<text x="261.2" y="162.3">C18</text>
<text x="278.5" y="162.1">10µF</text>
<text x="288.9" y="162.3">C19</text>
<text x="254.6" y="175.3" transform="rotate(-90 254.6 175.3)">VSS</text>
</g>
<text font-size="2.5" fill="#0dab76" x="219.3" y="114.6">aeat6600</text>
<g font-size="2.1" fill="#808080">
<text x="191.2" y="53.7" transform="rotate(-90 191.2 53.7)">13</text>
<text x="193.7" y="53.7" transform="rotate(-90 193.7 53.7)">20</text>
<text x="198.8" y="53.7" transform="rotate(-90 198.8 53.7)">28</text>
<text x="157.1" y="56.2">2</text>
<text x="157.1" y="58.7">3</text>
<text x="161" y="57.3">RB0/CN2/AN0/EMUD3/VR+</text>
<text x="161" y="59.8">RB1/CN3/AN1/EMUC3/VR-</text>
<text x="214.4" y="59.9">PWM1H/RE1</text>
<text x="214.8" y="57.3">PWM1L/RE0</text>
<text x="229.7" y="56.2">26</text>
<text x="229.7" y="58.7">25</text>
<text x="157.1" y="61.3">4</text>
<text x="157.1" y="63.8">5</text>
<text x="161" y="62.4">RB2/CN4/AN2/SS1</text>
<text x="161" y="64.9">RB3/CN5/AN3/INDX</text>
<text x="192.3" y="60.8" transform="rotate(-90 192.3 60.8)">VDD</text>
<text x="194.8" y="60.8" transform="rotate(-90 194.8 60.8)">VDD</text>
<text x="199.9" y="62" transform="rotate(-90 199.9 62)">AVDD</text>
<text x="214.4" y="64.9">PWM2H/RE3</text>
<text x="214.8" y="62.4">PWM2L/RE2</text>
<text x="229.7" y="61.3">24</text>
<text x="229.7" y="63.8">23</text>
<text x="157.1" y="66.3">6</text>
<text x="157.1" y="68.8">7</text>
<text x="161" y="67.4">RB4/CN6/AN4/QEA/IC7</text>
<text x="161" y="69.9">RB5/CN7/AN5/QEB/IC8</text>
<text x="214.4" y="69.9">PWM3H/RE5</text>
<text x="214.8" y="67.4">PWM3L/RE4</text>
<text x="229.7" y="66.3">22</text>
<text x="229.7" y="68.8">21</text>
<text x="229.7" y="71.3">16</text>
<text x="156" y="76.4">12</text>
<text x="156.1" y="73.9">11</text>
<text x="161" y="75">RC13/CN1/EMUD1/ATX/T2C</text>
<text x="161" y="77.5">RC14/CN0/EMUC1/ARX/T1C</text>
<text x="197.4" y="77.5">PGC/EMUC/RX/SDI1/SDA/RF2</text>
<text x="199.9" y="72.5">INT0/FLTA/SCK1/OCFA/RE8</text>
<text x="229.7" y="76.4">18</text>
<text x="156" y="78.9">10</text>
<text x="157.1" y="81.4">9</text>
<text x="161" y="80.1">RC15/OSC2/CLKO</text>
<text x="161" y="82.5">OSC1/CLKI</text>
<text x="196.8" y="80.1">PGD/EMUD/TX/SDO1/SCL/RF3</text>
<text x="216.3" y="82.5">VPP/MCLR</text>
<text x="229.7" y="78.9">17</text>
<text x="229.7" y="81.4">1</text>
<text x="156" y="86.5">15</text>
<text x="161" y="87.6">RD0/INT1/EMUC2/OC1/IC1</text>
<text x="192.3" y="87" transform="rotate(-90 192.3 87)">VSS</text>
<text x="194.8" y="87" transform="rotate(-90 194.8 87)">VSS</text>
<text x="199.9" y="87" transform="rotate(-90 199.9 87)">AVSS</text>
<text x="200.8" y="87.6">INT2/EMUD2/OC2/IC2/RD1</text>
<text x="229.7" y="86.5">14</text>
<text x="191.2" y="90.9" transform="rotate(-90 191.2 90.9)">8</text>
<text x="193.7" y="92.1" transform="rotate(-90 193.7 92.1)">19</text>
<text x="198.8" y="92.1" transform="rotate(-90 198.8 92.1)">27</text>
<text x="28.9" y="104.2">1</text>
<text x="34.7" y="105.3">C1+</text>
<text x="47.7" y="107.8">V+</text>
<text x="54.9" y="106.7">2</text>
<text x="28.9" y="109.2">3</text>
<text x="34.7" y="110.3">C1-</text>
<text x="48.3" y="112.9">V-</text>
<text x="54.9" y="111.8">6</text>
<text x="28.9" y="114.3">4</text>
<text x="28.9" y="119.3">5</text>
<text x="34.7" y="115.4">C2+</text>
<text x="208.2" y="119.3">1</text>
<text x="239.3" y="119.3">16</text>
<text x="27.9" y="124.4">11</text>
<text x="34.7" y="120.4">C2-</text>
<text x="34.7" y="125.5">T1IN</text>
<text x="43.3" y="125.5">T1OUT</text>
<text x="54.9" y="124.4">14</text>
<text x="208.2" y="124.4">2</text>
<text x="214" y="120.4">A</text>
<text x="214" y="125.5">B</text>
<text x="230.5" y="125.5">CLK</text>
<text x="231.5" y="120.4">DO</text>
<text x="239.3" y="124.4">15</text>
<text x="27.7" y="126.9">10</text>
<text x="27.7" y="129.4">12</text>
<text x="28.9" y="132">9</text>
<text x="34.7" y="128">T2IN</text>
<text x="34.7" y="130.6">R1OUT</text>
<text x="43.3" y="128">T2OUT</text>
<text x="45.5" y="130.6">R1IN</text>
<text x="54.9" y="126.9">7</text>
<text x="54.9" y="129.4">13</text>
<text x="54.9" y="132">8</text>
<text x="208.2" y="129.4">3</text>
<text x="214" y="130.6">I</text>
<text x="230.2" y="130.6">NCS</text>
<text x="239.3" y="129.4">14</text>
<text x="34.7" y="133.1">R2OUT</text>
<text x="45.5" y="133.1">R2IN</text>
<text x="208.2" y="134.5">4</text>
<text x="214" y="135.6">MAGHI</text>
<text x="228.4" y="135.6">PROG</text>
<text x="239.3" y="134.5">13</text>
<text x="208.2" y="139.5">5</text>
<text x="214" y="140.6">MAGLO</text>
<text x="230.5" y="140.6">VPP</text>
<text x="239.3" y="139.5">12</text>
<text x="183.7" y="149.6">1</text>
<text x="183.7" y="147.1">2</text>
<text x="208.2" y="149.6">7</text>
<text x="208.2" y="144.6">6</text>
<text x="214" y="145.7">GND</text>
<text x="231.7" y="145.7">PD</text>
<text x="239.3" y="144.6">11</text>
<text x="239.3" y="149.6">10</text>
<text x="208.2" y="154.7">8</text>
<text x="214" y="150.7">ALIGN</text>
<text x="214" y="155.8">PWM</text>
<text x="227.7" y="150.7">VDD_F</text>
<text x="230.2" y="155.8">VDD</text>
<text x="239.3" y="154.7">9</text>
</g>
<g font-size="1.8" fill="#c90d0c">
<text x="125.3" y="106.6" transform="rotate(-90 125.3 106.6)">+</text>
<text x="276.8" y="157.1" transform="rotate(-90 276.8 157.1)">+</text>
</g>
</svg>
